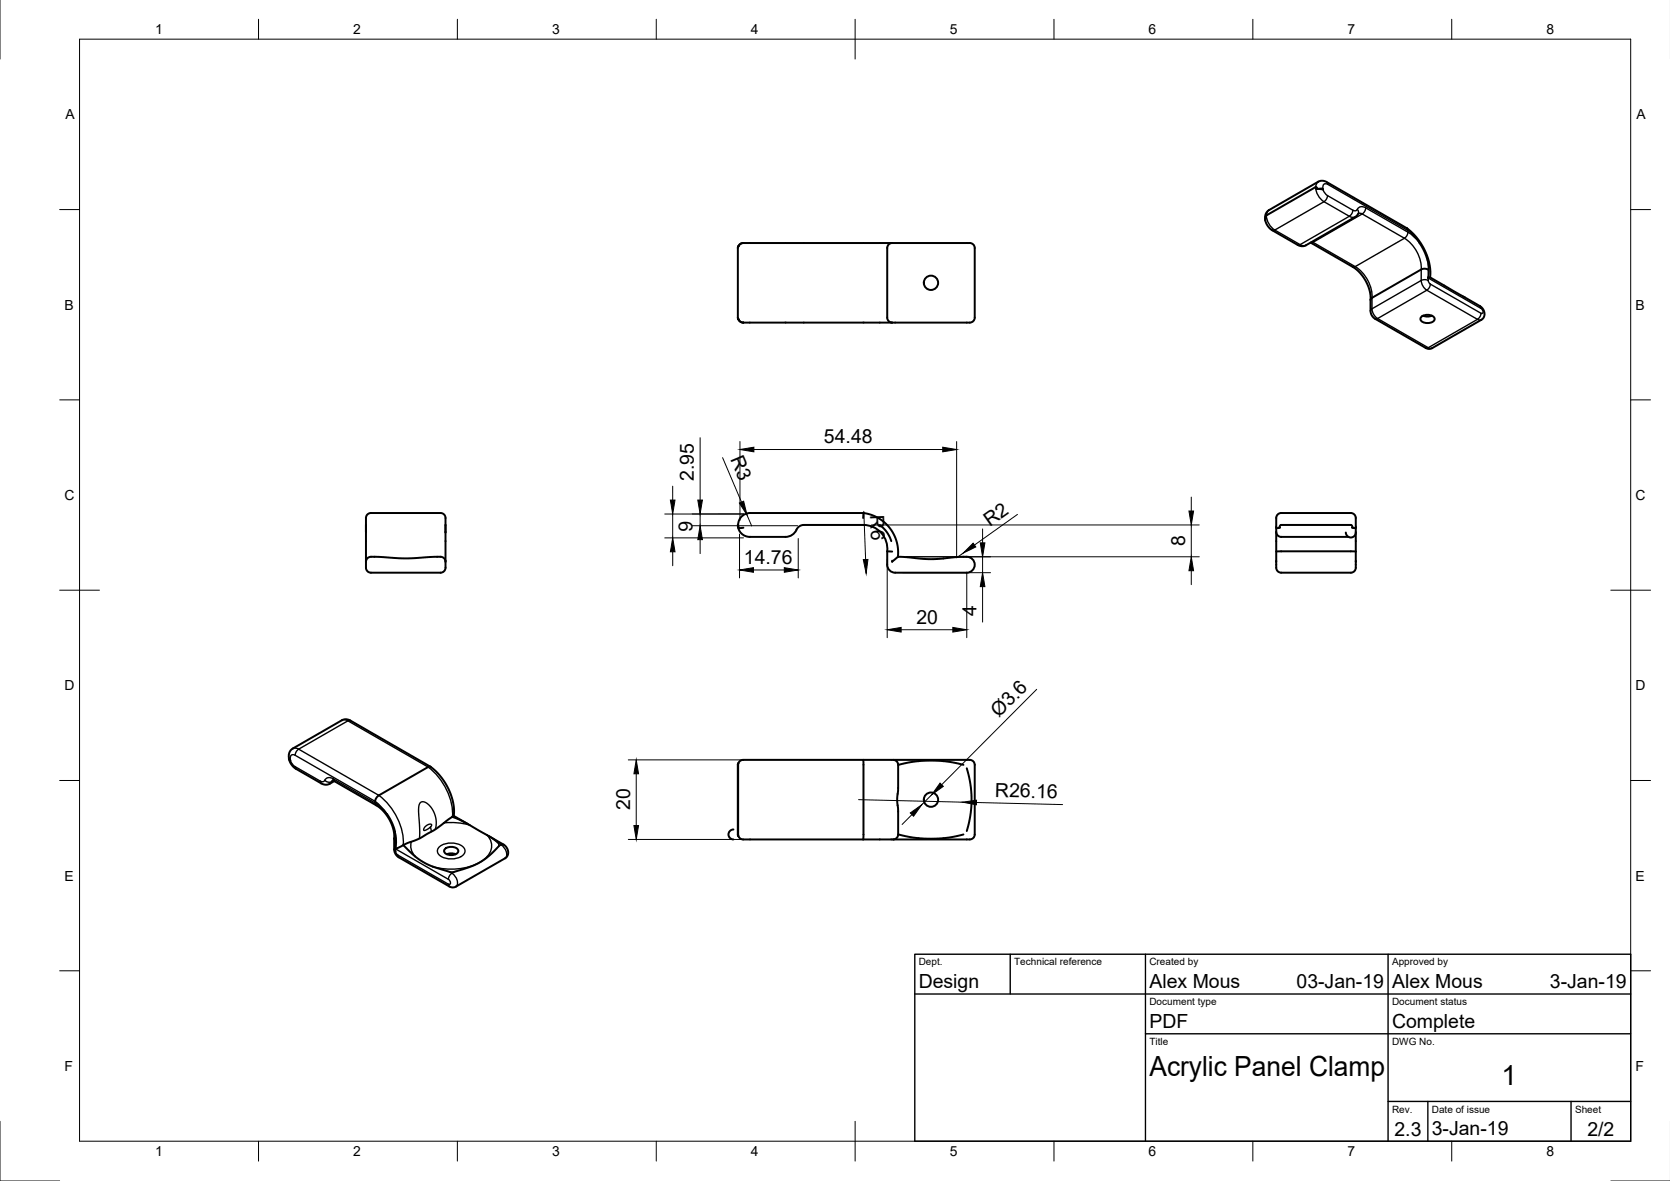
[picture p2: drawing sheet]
<svg xmlns="http://www.w3.org/2000/svg" width="420mm" height="297mm" viewBox="0 0 420 297" stroke-linecap="round" stroke-linejoin="round" font-family="sans-serif">
<!-- layer: Visible -->
<g fill="none" stroke="#000" stroke-width=".5">
<path d="M318.3 55.2l.1-1.3 .8-1 12.5-7.2 1-.2 1 .2 20.2 11.7 .3 .6M318.5 54.9h-.1M331.4 47.4l-.1 .1 1.6 .2M331.4 47.4l-.2-.3h-.2l-12.4 7.1-.2 .7M331.4 47.4l-.1 .1M341.8 53.7l-.8 .8-12.4 7.2-.9 .2-1.1-.2-6.8-4-1.2-1.4-.3-.9 .1-.5M354 57.4l2.5 2.5 2 3.1 1.2 3.5 .2 1.7-.1 1.6M185.8 62l-.2 .3v17.6l.2 .4M185.8 62h.1M187 61.1h37.5M187 61.1a1.29 1.29 0 0 0-1.2 .9M187 61.1l-.7 .2-.5 .7"/>
<path d="M224.5 61.1h19.4a1.24 1.24 0 0 1 1.3 1.3v17.5a1.37 1.37 0 0 1-1.4 1.2h-19.3M224.5 61.1a1.25 1.25 0 0 0-1.3 1.3v17.5a1.25 1.25 0 0 0 1.3 1.2M329.7 61l10.6 6.1 1.4 1 1.3 1.7 1.1 1.9 .6 1.8 .1 1.9M357.1 61.1l1.3 2.2 .8 2.3M357.5 79.8a2.35 2.35 0 0 1 3.4 .3 1.55 1.55 0 0 1-2 1.1 1.37 1.37 0 0 1-1.5-1.1zM358 79.4l1.4 .2 .9-.2M359.3 69.9h.1M359.3 67.8l-.9-.2-.8 .2-12.5 7.1-.3 .5M359.3 69.7v.2M359.8 69.8l12.7 7.3 .6 .7 .4 .8v.7l-.3 .7-.5 .4-12.4 7.2-1 .1-13.6-7.7-.5-.6-.3-.8-.1-3.2M359.8 69.8l-.5 .1M185.8 80.3l.5 .6 .7 .2"/>
<path d="M185.8 80.3a1.3 1.3 0 0 0 1.2 .8M185.8 80.2v.1M187 81.1h37.5M92.1 132.1l.1-2.3 .4-.5 .7-.3h17.7l.6 .3 .4 .6 .1 2.2M92.1 132.1v9.2M92.1 132.1v1.7M112.1 132.1v1.7M112.1 132.1v9.2M112.1 133.9v.1M185.8 132.6l.2 .2 1-.1M185.8 132.6l-.2-.6a3 3 0 0 0 3 3h9a3.2 3.2 0 0 0 3-2.2 2 2 0 0 1 1.6-.8h15a6 6 0 0 1 6 6.7M217.2 129h-28.5a3 3 0 0 0-2.9 3.7v-.1"/>
<path d="M217.2 129a10 10 0 0 1 8.7 11M217.2 129v1.3M221.3 132.1l1.8 1.7 1.1 2.3M223.2 138.7v3.3a2 2 0 0 0 2 2h18a2 2 0 0 0 2-2 2 2 0 0 0-2-2l-9 .6-8.3-.6M223.2 138.7h1.3M321.1 132.7h.9v-.4l.3-.3h17.6l.3 .3v.4h.9M321.1 133.8v8.9a1.28 1.28 0 0 0 1.2 1.3h17.6a1.37 1.37 0 0 0 1.2-1.4v-3.9M321.1 132.7v-2.4a1.28 1.28 0 0 1 1.2-1.3h17.6a1.42 1.42 0 0 1 1.2 1.6v2.1M321.1 138.7h20M321.1 132.7v1a1.28 1.28 0 0 0 1.2 1.3h17M338.6 133.9a1.25 1.25 0 0 0 1.3 1.3 1.25 1.25 0 0 0 1.2-1.3M341.1 132.7v1.1"/>
<path d="M341.1 133.8v4.9M92.1 141.3v1.4a1.28 1.28 0 0 0 1.2 1.3h17.5a1.37 1.37 0 0 0 1.3-1.4v-1.3M92.1 141.3a1.25 1.25 0 0 1 1.2-1.3l8.5 .4 7.5-.3a2.45 2.45 0 0 1 2.7 .8l.1 .4M224.5 141l-.1 .3M225.9 140l-1.4 1.3M72.7 190.9l.6 1.3 .8 1 7 4 1.4 .1 1.6-.8M72.7 190.7l.1 .3 .3 .3M72.7 190.7l.1-1.3 .8-1.1 12.4-7.1 1.1-.3 1.1 .3 20.1 11.6M72.7 190.7h.1M83.7 196.3l11 6.3 1.3 1 1.3 1.5 1.1 1.9 .7 2.1 .1 1.9 .3 .4M185.8 192l-.2 .3v17.6l.2 .4M185.8 192h.1"/>
<path d="M217.2 191.1v20M217.2 191.1h26.7a1.24 1.24 0 0 1 1.3 1.3v17.5a1.37 1.37 0 0 1-1.4 1.2h-19.1M217.2 191.1h-30.2a1.24 1.24 0 0 0-1.3 1.3v17.5a1.38 1.38 0 0 0 1.5 1.2h30M224.7 191.1a1.25 1.25 0 0 1 1.3 1.3v6.2l-.3 2.4 .3 2.7v6.2a1.25 1.25 0 0 1-1.3 1.2M226.1 192.4l3.7-.8 4.5-.3 4 .2 4.1 .9M243.2 193.2l.9 3.9 .3 4-.3 4-.9 3.9M94.4 201.5l.3-.8 .6-.6 12.4-7.2 .5-.1 1.1 .9 1.4 1.5 2.2 3.3 1.1 3.4 .2 1.7v1.6M97.3 204.7l1.3 2.2 .8 2.3M99.5 213.5h.1M99.5 213.3v.2M101.6 212.6l2.9 2.8 2 1.5 2.2 1 4.4 1.4M111.9 213.6a2.35 2.35 0 0 1 3.4 .3 1.55 1.55 0 0 1-2.1 1.2 1.37 1.37 0 0 1-1.5-1.2z"/>
<path d="M112.4 214.9l1.4-.3 .8 .3M113.9 205.5l3.8 1.7 5.9 3.5 1.9 1.5M114.2 205.2l-4.7 3.4-3.6 2.1-3.5 1.4-2.9 1.4M114.2 205.2l3.6 2.1M122.9 210.3l4.3 2.6 .6 1.3-.2 1.2-.5 .5-12.4 7.1-.7 .2-.9-.2-13-7.6-.6-.6-.3-.8v-3.1M125.5 212.9l-2.4 2.3-2.4 1.7-2.4 1.1-4 1.3M184.5 208.6a1.25 1.25 0 0 0-1.2 1.3 1.25 1.25 0 0 0 1.2 1.2M185.8 210.3h.1M217.2 211.1h7.5M226.1 209.9l4 .8 4.1 .3 4.4-.3 3.8-.8"/>
<circle cx="234.2" cy="71.1" r="1.8"/>
<circle cx="234.2" cy="201.1" r="1.8"/>
</g>
<!-- layer: Visible Narrow -->
<g fill="none" stroke="#000" stroke-width=".35">
<path d="M318.4 55l-.1 .2M318.6 54.2l.5 1.8 .7 1.1 .9 .8M319.3 52.8a1.48 1.48 0 0 0-.6 1.4M320.7 57.9l6.4 3.6M320.7 57.9h-.6M331 47.1l.5 1.8 .7 1 .9 .8M331.7 45.7a1.48 1.48 0 0 0-.7 1.3M332.8 47.4l.4 1 .8 .8M332.8 47.4l-1.5 .1M333.1 50.7l6.4 3.7M333.1 50.7l-12.4 7.2M333.8 45.8l.2 .6"/>
<path d="M334 49.2l-.2 .7-.7 .8M334 49.2l6.4 3.7M334 46.4l20.2 11.6 1.3 1.1 1.6 2-1.1-1.4-1.8-1.3M334 46.4a.82 .82 0 0 0-1 0 .82 .82 0 0 0-.2 1M339.5 54.4l-12.4 7.1M339.5 54.4a1.5 1.5 0 0 0 1.5 .1M341.5 52.7l.3 .5-.1 .5 .5-.1 .5 .2M341.5 52.7a.74 .74 0 0 1-1.1 .2l-.4 1-.5 .5M342.7 53.8l-12.4 7.1M342.7 53.8l10.6 6.1M343.6 52.3l10.6 6.1M343.6 52.3a1.41 1.41 0 0 0-2.1 .4"/>
<path d="M343.6 52.3l-.2 .7-.7 .8M353.3 59.9l-12.3 7.2M353.3 59.9a9.2 9.2 0 0 1 4.3 7.9v2.7M354.2 58.4l-.1 .7-.8 .8M327.1 61.5l-.6 .1M327.1 61.5a1.5 1.5 0 0 0 1.5 .2M330.1 60.8l.2 .1M330.3 60.9l10.7 6.2M330.3 60.9l-.6 .1M341 67.1h-.7M341 67.1a9.2 9.2 0 0 1 4.2 7.8v2.8M345.2 77.7l.4 1.4 1 1"/>
<path d="M345.2 77.7l-.4 .5M357.6 70.5l.7-.2 1 .2M357.6 70.5l-12.4 7.2M357.6 70.5l.4 1.4 1 1.1M359 73l-12.4 7.1M359 73l12.7 7.3M359.2 65.6l.3 1.9-.2 2.2zM359.3 70.5v-.6l13.3 7.7M359.3 70.5l.2 .6 .4 .4M359.9 71.5l12.7 7.3M359.9 71.5l-.2 .7-.7 .8M372.3 77l.3 .6"/>
<path d="M372.6 77.6l.4 .4a.58 .58 0 0 1-.1 .9l-.3-.1M372.6 78.8l-.2 .7-.7 .8M346.6 80.1l12.7 7.4M346.6 80.1l-.6 .1M359.3 87.5h-.6M359.3 87.5l.6 .1h.4M371.7 80.3l-12.4 7.2M371.7 80.3l.6 .2 .4-.1M72.7 190.7l.4 .3M73.1 191l.3 1 .8 .8M73.6 188.3a1.5 1.5 0 0 1 1.5 .1M74.2 192.8l.3 .6"/>
<path d="M74.2 192.8l6.4 3.7M74.3 190l20.1 11.5M74.3 190a.82 .82 0 0 0-1.1 0 .82 .82 0 0 0-.1 1M75.1 188.4l20.2 11.6a16 16 0 0 1 6.3 12.6l-.1-.1M75.1 188.4l-.7 .9-.1 .7M81.7 196.3a.74 .74 0 0 1-1.1 .2l.2 .5M81.7 196.3l.7 .4 1-.1M83.4 196.6l-.4 .5M83.7 196.3l-.3 .3M83.8 195.9l.3 .5M83.8 195.9l10.6 6.1M83.8 195.9a1.41 1.41 0 0 0-2.1 .4"/>
<path d="M83.9 196.4l-.5 .2M86 181.1a1.5 1.5 0 0 1 1.5 .2M87.5 181.3l20.2 11.6a15.3 15.3 0 0 1 6.1 12.6h-.1M87.5 181.3l-12.4 7.1M88.2 181.2l-.7 .1M94.4 201.5l1.3 1.2 1.6 2-1.6-1.8-1.3-.9M94.4 202l.3 .6M99.2 213.6l.3 .5M99.4 209.2l.3 1.9-.2 2.2zM99.5 214.1v-.6l13.3 7.7M99.5 214.1l.2 .6 .4 .4M100.1 215.1l12.7 7.3"/>
<path d="M100.1 215.1l.2 .5M103.5 211.7l-.2 1.1 .2 1.1 1 1.5M107 207.9l1-.6 .6 .1-.1 .4-.5 .5-1.3 .6-.1-.4zM108.3 208l.2 1.2M109.5 208.6l.2-2.4-.7-2.2-.6-1-.9-.9-.9-.4h-.6l-.5 .6-.2 1 .2 7.6M110.6 213a4.8 4.8 0 0 1 6.2 .4 1.71 1.71 0 0 1-1.4 2.3 4.7 4.7 0 0 1-5.2-1 1.31 1.31 0 0 1 .4-1.7zM111.7 207a17 17 0 0 1 6.5 .5M113.1 219.3h1.2l-.6 .3zM122.6 210.1a4 4 0 0 1-1 6.2 15.6 15.6 0 0 1-12.7 1.7M125.5 212.2l.6 .3-.6 .4zM126.1 212.5a2.72 2.72 0 0 1 1.2 3.2l-.2 .2M126.7 212.4l-.6 .1"/>
<path d="M112.8 222.4l.3 .6M112.8 221.2l.2-.7 .7-.9a2.72 2.72 0 0 1 1.2 3.2l-.2 .2M112.8 221.2l.4 .4a.58 .58 0 0 1-.1 .9l-.3-.1"/>
</g>
<!-- layer: Border -->
<g fill="none" stroke="#000" stroke-width=".25">
<path d="M0 -.1v15M20 9.9h390.3v277.1h-390.3zM65 4.8v5.1M115.1 4.8v5.1M165.1 4.8v5.1M215.1 4.8v10.1M265.2 4.8v5.1M315.2 4.8v5.1M365.2 4.8v5.1M15 52.7h5M410.3 52.7h5M15 100.6h5"/>
<path d="M410.3 100.6h5M15 148.4h10M405.3 148.4h10M15 196.3h5M410.3 196.3h5M15 244.2h5M410.3 244.2h5M0 282v15h15M65 287v5M115.1 287v5M165.1 287v5M215.1 282v10"/>
<path d="M265.2 287v5M315.2 287v5M365.2 287v5M405.3 297h14.9"/>
</g>
<!-- layer: TitleBlock -->
<path d="M230.2 240h180.1v47h-180.1zM230.2 250h180.1M254.2 240v10M288.2 240v47M349.2 240v47M288.2 260h122.1M349.2 277h61.1M359.2 277v10M395.3 277v10" fill="none" stroke="#000" stroke-width=".35"/>
<!-- layer: Dimensions -->
<g fill="none" stroke="#000" stroke-width=".25">
<path d="M176.1 110.1v15.7M181.8 115.1l4.8 11.2M186.2 111.1v19.8M189.7 113.1h47.5M240.7 111.1v29.2l1.6-1.2M169.2 122.3v3.5M169.2 129.3v6M169.2 138.8v3.5M174.1 132.2h26.6M176.1 129.3v2.9M176.1 135.7v3.5M186.1 134.3v11.1"/>
<path d="M187.1 135.3h-19.9M187.1 129.3h-19.9M187.9 129.5l1.2 2.8M200.8 135.5v9.9M217.3 128.6l.5 12.1M219.2 132h82.5M247.2 133v3.5M256 129.4l-10.8 7.7M299.7 125v3.5M299.7 132v8M189.6 143.4h7.7M223.2 140.7v19.7"/>
<path d="M226.7 158.4h13M227.2 144h22M227.9 140h73.8M243.2 144v16.4M247.2 140v4M247.2 147.5v9M299.7 143.5v3.5M260.8 173.4l-23.9 24M158.1 191.1h29M160.1 194.6v13M234.5 199.8l-2.6 2.6M158.1 211.1h29"/>
<path d="M216 201.1l26.2 .7M229.4 204.9l-2.4 2.5M245.7 201.8l21.6 .6"/>
</g>
<g fill="#000" stroke="#000" stroke-width=".25">
<path d="M186.2 113.1l3.5-.6v1.1zM237.2 112.5l3.5 .6-3.5 .5zM168.7 125.8h1.1l-.6 3.5zM169.2 135.3l.6 3.5h-1.1zM176.1 132.2l.6 3.5h-1.1zM175.6 125.8h1.1l-.6 3.5zM186 126.5l1.1-.4 .8 3.4zM242.3 139.1l2.5-2.5 .7 1zM246.6 136.5h1.2l-.6 3.5zM299.1 128.5h1.2l-.6 3.5zM186.1 143.4l3.5-.6v1.1zM197.3 142.8l3.5 .6-3.5 .5z"/>
<path d="M217.2 140.8l1.2-.1-.5 3.5zM223.2 158.4l3.5-.6v1.2zM239.7 157.8l3.5 .6-3.5 .6zM247.2 144l.6 3.5h-1.2zM299.7 140l.6 3.5h-1.2zM160.1 191.1l.6 3.5h-1.2zM236.5 197l.8 .8-2.8 2zM159.5 207.6h1.2l-.6 3.5zM229 204.5l2.9-2.1-2.1 2.9zM242.2 201.8l3.5-.5v1.1z"/>
</g>
<g font-size="7">
<text x="289.2" y="270.5">Acrylic Panel Clamp</text>
<text x="377.8" y="272.9">1</text>
</g>
<g font-size="4.9">
<text x="207.3" y="111.5">54.48</text>
<text x="183.7" y="115.5" transform="rotate(67 183.7 115.5)">R3</text>
<text x="174.6" y="120.9" transform="rotate(-90 174.6 120.9)">2.95</text>
<text x="170.8" y="130.9" transform="rotate(90 170.8 130.9)">6</text>
<text x="218.9" y="129.7" transform="rotate(88 218.9 129.7)">R6</text>
<text x="249" y="132.5" transform="rotate(-35 249 132.5)">R2</text>
<text x="298.2" y="137.4" transform="rotate(-90 298.2 137.4)">8</text>
<text x="187.2" y="141.8">14.76</text>
<text x="245.7" y="155" transform="rotate(-90 245.7 155)">4</text>
<text x="230.5" y="156.8">20</text>
<text x="251.3" y="180.6" transform="rotate(-45 251.3 180.6)">Ø3.6</text>
<text x="158.5" y="203.8" transform="rotate(-90 158.5 203.8)">20</text>
<text x="250.3" y="200.4" transform="rotate(1 250.3 200.4)">R26.16</text>
<text x="231.2" y="248.5">Design</text>
<text x="289.2" y="248.5">Alex Mous</text>
<text x="326.2" y="248.5">03-Jan-19</text>
<text x="350.2" y="248.5">Alex Mous</text>
<text x="390" y="248.5">3-Jan-19</text>
<text x="289.2" y="258.5">PDF</text>
<text x="350.2" y="258.5">Complete</text>
<text x="350.8" y="285.7">2.3</text>
<text x="360.2" y="285.5">3-Jan-19</text>
<text x="399.4" y="285.7">2/2</text>
</g>
<g font-size="3.5">
<text x="39" y="8.6">1</text>
<text x="88.9" y="8.6">2</text>
<text x="138.9" y="8.6">3</text>
<text x="188.9" y="8.6">4</text>
<text x="239" y="8.6">5</text>
<text x="288.9" y="8.6">6</text>
<text x="339" y="8.6">7</text>
<text x="389.1" y="8.6">8</text>
<text x="16.4" y="30">A</text>
<text x="411.7" y="30">A</text>
<text x="16.2" y="77.9">B</text>
<text x="411.5" y="77.9">B</text>
<text x="16.3" y="125.8">C</text>
<text x="411.5" y="125.8">C</text>
<text x="16.2" y="173.6">D</text>
<text x="411.5" y="173.6">D</text>
<text x="16.3" y="221.5">E</text>
<text x="411.5" y="221.5">E</text>
<text x="16.3" y="269.4">F</text>
<text x="411.5" y="269.4">F</text>
<text x="39" y="290.8">1</text>
<text x="88.9" y="290.8">2</text>
<text x="138.9" y="290.8">3</text>
<text x="188.9" y="290.8">4</text>
<text x="239" y="290.8">5</text>
<text x="288.9" y="290.8">6</text>
<text x="339" y="290.8">7</text>
<text x="389.1" y="290.8">8</text>
</g>
<g font-size="2.5">
<text x="231.2" y="242.8">Dept.</text>
<text x="255.2" y="242.8">Technical reference</text>
<text x="289.2" y="242.8">Created by</text>
<text x="350.2" y="242.8">Approved by</text>
<text x="289.2" y="252.8">Document type</text>
<text x="350.2" y="252.8">Document status</text>
<text x="289.2" y="262.8">Title</text>
<text x="350.2" y="262.8">DWG No.</text>
<text x="350.2" y="279.8">Rev.</text>
<text x="360.2" y="279.8">Date of issue</text>
<text x="396.3" y="279.8">Sheet</text>
</g>
</svg>
